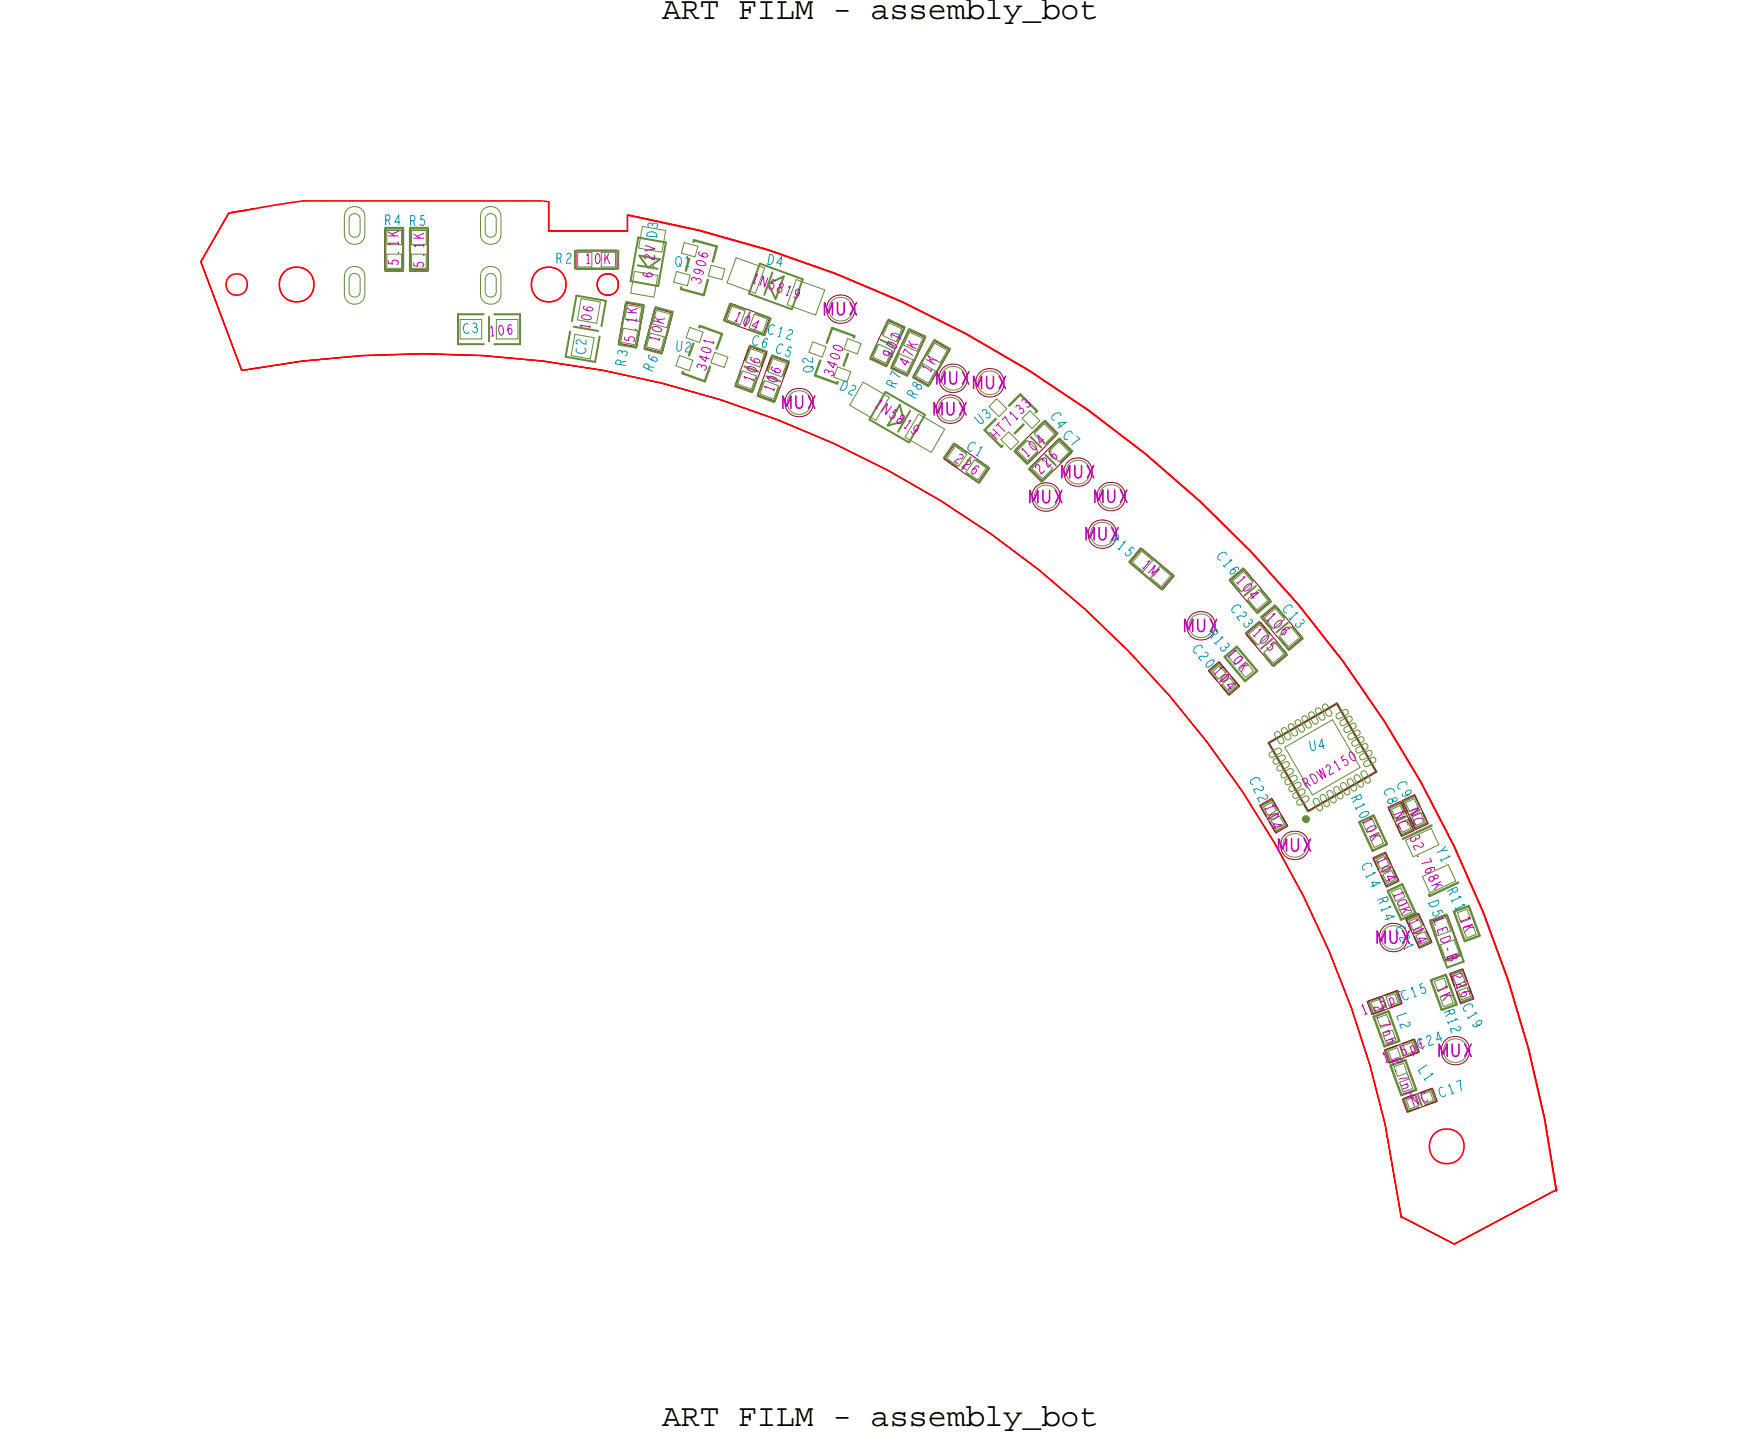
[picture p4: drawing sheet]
<svg xmlns="http://www.w3.org/2000/svg" width="112mm" height="92mm" viewBox="0 0 112 92" stroke-linecap="round" stroke-linejoin="round" font-family="sans-serif">
<!-- layer: Board Outline -->
<g fill="none" stroke="#f00" stroke-width=".1">
<path d="M12.7 16.6l2.6 6.9zM14.5 13.5l-1.7 3.1zM19.3 12.7h1.4zM19.3 12.7l-4.8 .8M20.7 12.7h1.7zM22.4 12.7h8.9zM31.3 12.7h1.7zM33 12.7h1.4zM34.5 12.8h.3M34.8 12.8v1.9zM34.8 14.7h5zM39.8 13.7v1z"/>
<path d="M39.9 13.7a72.6 72.6 0 0 1 58.9 61.9M15.4 23.5a62.6 62.6 0 0 1 73.6 53.8M88.9 77.2l3.4 1.8zM92.3 79l6.5-3.5z"/>
<circle cx="15" cy="18.1" r=".68"/>
<circle cx="18.8" cy="18.1" r="1.11"/>
<circle cx="34.8" cy="18.1" r="1.11"/>
<circle cx="38.6" cy="18.1" r=".68"/>
<circle cx="91.8" cy="72.8" r="1.11"/>
</g>
<g fill="none" stroke="#f00" stroke-width=".06">
<path d="M12.7 16.6l.9 2.2zM13.6 18.8l1.7 4.7zM14.5 13.5l-1.8 3.1zM14.5 13.5h.1M16.2 13.2l-1.6 .3M34.8 14.7h5zM34.8 12.8v1.9zM39.8 13.6v1.1zM39.8 13.7v1zM39.8 13.6h.1M39.9 13.6a72.6 72.6 0 0 1 58.9 62M15.3 23.5h.1"/>
<path d="M15.4 23.5a62.6 62.6 0 0 1 73.5 53.8M88.9 77.2l3.4 1.8zM92.3 79l6.5-3.5zM98.8 75.5h.1"/>
<circle cx="18.8" cy="18.1" r="1.11"/>
<circle cx="34.8" cy="18.1" r="1.11"/>
<circle cx="38.6" cy="18.1" r=".68"/>
</g>
<!-- layer: Components -->
<g fill="none" stroke="#638b3a" stroke-width=".15">
<path d="M43.2 18.3l1.5 .4zM43.2 18.2v.1zM44.1 15.3h-.1zM44.1 15.3l1.4 .3zM44.9 17.8l-.2 .9zM45.5 15.6l-.3 1zM43.3 23.7l1.4 .5zM43.4 23.6l-.1 .1zM44.4 20.7v.1zM44.4 20.7l1.4 .5zM45.1 23.3l-.4 .9zM45.8 21.2l-.3 .9z"/>
<path d="M51.7 23.8l1.4 .5zM52.1 22.9l-.4 .9zM52.8 20.8l-.3 1zM52.8 20.8l1.4 .5zM53.8 22.5l-.1 .2zM54.2 21.3v.1zM62.5 27.3l1.1 1.1zM63.2 26.6l-.7 .7zM63.6 28.4v-.1zM64.1 25.7l.7-.7zM64.8 25l1 1.1zM65.7 26.2l.1-.1z"/>
<path d="M77.7 41.7l.8-.6zM78.5 41.1l1.3 1.5zM78.5 42.6l.5 .6zM79 43.2l.8-.6zM80.5 47.2l2.5 4.3zM80.5 47.2l4.4-2.5zM83 51.5l4.4-2.5zM84.9 44.7l2.5 4.3zM86.3 52.2l.5 1.1zM86.8 53.3l.3 .7zM87.1 54l.9-.4zM87.2 51.8l.8 1.8z"/>
<path d="M88.1 56.6l.8 1.8zM88.1 56.6l.9-.5zM88.9 58.4l.9-.5zM89 56.1l.3 .8zM89.1 53.2l1.8-.8zM89.3 56.9l.5 1zM90.7 56.8v.1zM90.7 56.9l1.9-.9zM92.3 57.9l.9-.4zM92.3 57.9l.7 1.8zM93 59.7l.9-.3zM93.2 57.5l.3 .8z"/>
<path d="M93.5 58.3l.4 1.1zM87.2 64.5l.4 1.2zM88.1 64.2l.7 1.9zM88.3 67.6l.4 1.2zM88.9 69.5l1-.3zM89.2 67.3l.7 1.9zM90.8 62.2l1-.3zM90.8 62.2l.7 1.9zM91.5 64.1l1-.3zM91.8 61.9l.2 .7zM92 62.6l.5 1.2z"/>
</g>
<path d="M82.8 51.9h.1h.1v.2h-.1h-.1z" fill="none" stroke="#638b3a" stroke-width=".25"/>
<g fill="none" stroke="#a90512" stroke-width=".06">
<path d="M24.4 17.1h1.2zM24.4 14.5h1.2zM24.4 14.5v2.6zM25.6 14.5v2.6zM26 17.1h1.2zM26 14.5h1.2zM26 14.5v2.6zM27.2 14.5v2.6zM36.6 15.9h2.6zM36.6 15.9v1.2zM36.6 17.1h2.6zM39.2 15.9v1.2z"/>
<path d="M39.7 19.2l-.5 2.6zM39.7 19.2l1.2 .2zM40.9 19.4l-.5 2.6zM41.6 19.6l1.1 .3zM41.6 19.6l-.7 2.5zM42.7 19.9l-.7 2.5zM46.4 19.3l-.4 1.1zM46.4 19.3l2.5 .9zM39.2 21.8l1.2 .2zM40.9 22.1l1.1 .3zM46 20.4l2.4 .9zM46.7 24.4l1.1 .4z"/>
<path d="M47.6 22l1.1 .4zM47.6 22l-.9 2.4zM48.1 25.1l1.1 .4zM48.7 22.4l-.9 2.4zM48.9 20.2l-.5 1.1zM49 22.6l1.1 .4zM49 22.6l-.9 2.5zM50.1 23l-.9 2.5zM55.2 22.7l1.1 .5zM56.3 20.3l1.1 .5zM56.3 20.3l-1.1 2.4zM56.6 23.3l1 .5z"/>
<path d="M57.4 20.8l-1.1 2.4zM57.7 20.9l1 .5zM57.7 20.9l-1.1 2.4zM58 23.9l1 .6zM58.7 21.4l-1.1 2.4zM59.3 21.6l-1.3 2.3zM59.3 21.6l1 .6zM59.9 29.1l2.2 1.5zM60.3 22.2l-1.3 2.3zM60.6 28.2l2.2 1.5zM60.6 28.2l-.7 .9zM62.8 29.7l-.7 .9z"/>
<path d="M64.4 28.6l1.9-1.9zM64.4 28.6l.9 .8zM65.3 29.4l1.8-1.8zM65.3 29.7l1.9-1.8zM65.3 29.7l.9 .9zM66.2 30.5l1.8-1.8zM66.3 26.7l.8 .9zM67.2 27.9l.8 .8zM71.7 35.7l2 1.7zM72.5 34.8l2 1.7zM72.5 34.8l-.8 .9zM74.5 36.5l-.8 .9z"/>
<path d="M78.1 36.9l1.6 2zM78.1 36.9l.9-.8zM79 36.1l1.7 2zM79.7 38.9l1-.8zM80 39.5l1.7 2zM80.1 39.2l1.6 2zM80.1 39.2l.9-.7zM81 38.5l1.7 2zM76.7 42.6l.7-.6 1.3 1.6-.7 .5zM79.1 40.3l1.7 2zM79.1 40.3l.9-.8zM80 51.1l.7-.4 1 1.7-.7 .5z"/>
<path d="M80.5 47.2l4.4-2.5zM80.5 47.2l2.5 4.3zM80.8 42.3l.9-.8zM81.7 41.2l1-.7zM83 51.5l4.4-2.5zM84.9 44.7l2.5 4.3zM87.1 54.5l.8-.4 .9 1.8-.8 .4zM88.1 51.2l.8-.3 .9 1.8-.8 .4zM89 50.8l.8-.4 .9 1.9-.8 .4zM89.2 58.3l.8-.3 .9 1.8-.8 .4zM90.8 58.5l.8 2.5zM90.8 58.5l1.1-.4z"/>
<path d="M91.9 58.1l.9 2.4zM86.8 63.6l1.9-.7 .3 .8-1.9 .7zM87.9 66.7l1.9-.7 .3 .8-1.9 .7zM89 69.8l1.9-.7 .3 .8-1.9 .7zM91.6 61l1.2-.5zM92 61.8l.8-.3 .7 1.9-.8 .3z"/>
<circle cx="53.4" cy="19.6" r=".91"/>
<circle cx="50.7" cy="25.6" r=".91"/>
<circle cx="60.3" cy="26" r=".91"/>
<circle cx="60.5" cy="24" r=".91"/>
<circle cx="62.8" cy="24.3" r=".91"/>
<circle cx="66.4" cy="31.6" r=".91"/>
<circle cx="68.4" cy="30" r=".91"/>
<circle cx="70" cy="33.9" r=".91"/>
<circle cx="70.5" cy="31.5" r=".91"/>
<circle cx="76.2" cy="39.7" r=".91"/>
<circle cx="82.2" cy="53.7" r=".91"/>
<circle cx="88.4" cy="59.5" r=".91"/>
<circle cx="92.4" cy="66.7" r=".91"/>
</g>
<g fill="none" stroke="#638b3a" stroke-width=".13">
<path d="M24.5 14.5h1.1zM24.5 17.2h1.1zM24.5 14.5v2.7zM25.6 15.5v1.7zM25.6 14.5v1zM26 14.5h1.1zM26 17.2h1.1zM26 14.5v2.7zM27.1 15.5v1.7zM27.1 14.5v1zM29.1 20v1.8zM29.1 19.9h.1"/>
<path d="M29.1 19.9h1.6zM31.4 19.9h1.6zM33 19.9v1.9zM36.5 15.9v1.1zM36.5 17h1.7zM36.5 15.9h2.7zM36.6 18.8l-.3 1.6zM36.6 18.8l1.8 .3zM38.2 17h1zM38.5 19.1h.1M38.5 19.1l-.3 1.6zM39.2 15.9v1.1z"/>
<path d="M39.8 19.2l-.4 1.7zM39.8 19.2l1.1 .2zM40 17.8l1.8 .4zM40.5 16.8l1.2 .3zM40.5 15.1l-.5 2.7zM40.5 15.1l1.8 .3zM40.6 16.2l1.3 .3zM40.6 16.2l.5 .8zM40.9 19.4l-.5 2.7zM41.2 17l.7-.5zM41.6 19.5l-.7 2.7zM41.6 19.5l1.1 .3z"/>
<path d="M42.3 15.4l-.5 2.8zM42.7 19.8l-.3 .9zM46.3 19.3l1 .3zM46.3 19.3l-.4 1zM47.5 18.6l2.8 1zM48 19.9l.9 .3zM48.2 16.7l-.7 1.9zM48.2 16.7l2.8 1zM49 17.3l-.5 1.4zM49.7 17.5l-.5 1.5zM51 17.7l-.7 1.9zM29.1 21.8h1.6z"/>
<path d="M31 20.1v1.6zM31.4 21.8h1.6zM33 21.8h.1M35.9 22.6h.1M35.9 22.6l1.9 .4zM36.2 21l-.3 1.6zM36.4 20.7l1.6 .3zM38.1 21.4l-.3 1.6zM39.3 21.9l1.1 .2zM39.4 20.9l-.1 1zM40.9 22.2l1.1 .2zM42.4 20.7l-.4 1.7z"/>
<path d="M45.9 20.3l1 .4zM46.7 24.5l1 .4zM47 23.6l-.3 .9zM47.6 20.9l.9 .4zM47.6 21.9l1.1 .4zM47.6 21.9l-.3 1zM48.1 24l-.4 .9zM48.1 25.1l1 .4zM48.4 24.2l-.3 .9zM48.7 22.3l-.4 .9zM48.9 20.2l-.4 1.1zM49 22.6l1.1 .3z"/>
<path d="M49 22.6l-.3 .9zM49.5 24.6l-.4 .9zM50.1 22.9l-.4 1zM55.2 26.6l2.5 1.5zM55.2 22.8l1.1 .4zM55.7 21.9l-.5 .9zM56.2 24.9l-1 1.7zM56.2 24.9l2.5 1.4zM56.3 27l1.1-.3zM56.4 20.3l-.4 .9zM56.4 20.3l1 .5zM56.6 23.4l1 .4z"/>
<path d="M56.7 22.4l-.4 .8zM57.1 25.7l.3 1zM57.1 25.7l-.8 1.3zM57.4 20.8l-.4 .9zM57.7 20.9l-1.1 2.5zM57.7 20.9l1 .5zM57.8 26.1l-.8 1.3zM58 24l.9 .5zM58.3 22.3l-.7 1.5zM58.7 26.3l-1 1.8zM58.7 21.4l-.4 .9zM59.3 21.6l-1.3 2.4z"/>
<path d="M59.3 21.6l1 .5zM59.8 23l-.9 1.5zM59.9 29.1l.8 .5zM60.3 22.1l-.5 .9zM60.5 28.2l.9 .5zM60.5 28.2l-.6 .9zM61.3 30.1l.9 .5zM62 29.2l.8 .5zM62.8 29.7l-.6 .9zM64.4 28.7l.7-.7zM64.4 28.7l.8 .7zM65.3 29.8l.7-.7z"/>
<path d="M65.3 29.8l.8 .8zM65.9 28.7l-.7 .7zM66.3 26.7l-.7 .7zM66.3 26.7l.8 .8zM66.4 28.2l.7-.7zM66.8 29.9l-.7 .7zM67.3 27.8l-.7 .7zM67.3 27.8l.8 .8zM67.4 29.3l.7-.7zM71.7 35.7l1.3 1.1zM72.4 34.8l2.1 1.8zM72.4 34.8l-.7 .9z"/>
<path d="M73 36.8l.8 .6zM74.5 36.6l-.7 .8zM78.1 36.8l.8-.7zM78.1 36.8l.6 .8zM78.9 36.1l.6 .7zM79.2 38.1l.6 .8zM79.8 38.9l.9-.7zM79.9 39.5l.7 .7zM80 37.4l.7 .8zM80.1 39.2l.8-.8zM80.1 39.2l.6 .7zM80.9 38.4l.7 .8z"/>
<path d="M82 39.8l.7 .7zM76.8 42.6l.4 .6zM76.8 42.6l.6-.5zM77.4 42.1l.5 .5zM77.5 43.5l.5 .5zM78 44l.6-.5zM78.1 42.9l.5 .6zM79.1 40.2l.8-.7zM79.1 40.2l.6 .7zM80 51.2l.8-.4zM80 51.2l.4 .6zM80.2 41.5l.6 .8z"/>
<path d="M80.8 50.8l.3 .6zM80.8 42.3l.9-.7zM81 52.8l.7-.4zM81.1 40.8l.6 .8zM81.2 40.5l.6 .8zM81.3 51.7l.4 .7zM81.8 41.3l.9-.8zM87.2 54.5l.8-.3zM87.7 55.6l.3 .6zM88 54.2l.3 .6zM88 56.2l.7-.3zM88.2 51.3l.3 .7z"/>
<path d="M88.2 51.3l.7-.3zM88.4 55.2l.3 .7zM88.6 52.3l.3 .7zM88.9 51l.3 .6zM88.9 53l.8-.4zM89.1 50.9l.3 .6zM89.1 50.9l.7-.4zM89.3 58.4l.7-.3zM89.4 52l.3 .6zM89.8 50.5l.3 .7zM89.8 52.6l.8-.4zM90 58.1l.4 .6z"/>
<path d="M90.3 51.6l.3 .6zM90.8 58.4l1-.4zM90.8 58.4l.6 1.7zM91.8 58l1 2.6zM89.1 69.8l.3 .7zM89.4 70.5l.7-.2zM90.1 60.1l.7-.4zM90.2 69.4l.6-.3zM90.5 70.2l.6-.3zM90.8 69.1l.3 .8zM91.7 61l1.1-.4zM91.7 61l.2 .4z"/>
<path d="M91.9 61.4l1-.4zM92.1 61.9l.8-.3zM92.5 62.9l.2 .7zM92.7 63.6l.8-.3zM92.8 60.6l.1 .4zM92.9 61.6l.2 .7zM93.2 62.6l.3 .7z"/>
</g>
<!-- layer: Nets -->
<g fill="none" stroke="#638b3a" stroke-width=".06">
<path d="M22 13.4a.66 .66 0 0 1 .7-.3 .66 .66 0 0 1 .5 .7v1.1a.65 .65 0 0 1-.7 .6 .65 .65 0 0 1-.6-.6v-1.1zM22 17.2a.66 .66 0 0 1 .7-.3 .66 .66 0 0 1 .5 .7v1.1a.65 .65 0 0 1-.7 .6 .65 .65 0 0 1-.6-.6v-1.1zM22.3 13.6h.2h.2l.2 .3v.8l-.2 .3-.2 .1-.2-.1-.1-.3v-.8zM22.3 17.4h.2h.2l.2 .3v.8l-.2 .3-.2 .1-.2-.1-.1-.3v-.8zM24.6 16.1h.9v.9h-.9zM24.6 14.6h.9v.9h-.9zM26.1 16.1h1v.9h-1zM26.1 14.6h1v.9h-1zM30.6 13.4a.66 .66 0 0 1 .7-.3 .66 .66 0 0 1 .5 .7v1.1a.65 .65 0 0 1-.7 .6 .65 .65 0 0 1-.6-.6v-1.1zM30.6 17.2a.66 .66 0 0 1 .7-.3 .66 .66 0 0 1 .5 .7v1.1a.65 .65 0 0 1-.7 .6 .65 .65 0 0 1-.6-.6v-1.1zM30.9 13.6h.2h.3l.1 .3v.8l-.1 .3-.3 .1-.2-.1-.1-.3v-.8zM30.9 17.4h.2h.3l.1 .3v.8l-.1 .3-.3 .1-.2-.1-.1-.3v-.8z"/>
<path d="M36.7 16h.9v.9h-.9zM36.9 19l1.2 .2-.2 1.3-1.2-.2zM38.2 16h.9v.9h-.9zM39.8 19.4l.9 .1-.1 .9-.9-.2zM40.3 17.2l1.5 .3-.3 1.4-1.5-.3zM40.8 14.4l1.5 .2-.3 1.4-1.5-.3zM41.7 19.7l.9 .2-.3 .9-.9-.2zM42.9 17.2l.9 .3-.2 .6-.8-.2zM43.4 15.4l.9 .2-.2 .7-.8-.2zM45.1 16.8l.9 .3-.2 .6-.8-.2zM46.5 19.4l.8 .3-.3 .9-.9-.3zM46.7 16.4l1.8 .6-.5 1.6-1.9-.6z"/>
<path d="M47.9 19.9l.8 .3-.3 .9-.8-.3zM50.5 17.7l1.8 .7-.5 1.6-1.8-.7zM29.2 20.3h1.4v1.2h-1.4zM31.5 20.3h1.4v1.2h-1.4zM36.5 21.2l1.2 .2-.2 1.4-1.2-.2zM39.6 20.8l.9 .2-.2 .9-.9-.2zM41.3 21.1l.9 .3-.3 .9-.9-.3zM43.1 22.6l.9 .3-.3 .6-.8-.3zM43.8 20.8l.8 .3-.2 .6-.9-.3zM45.4 22.4l.8 .3-.2 .6-.9-.3zM47.1 23.5l.9 .4-.3 .8-.9-.3zM47.6 22.1l.9 .3-.3 .9-.9-.3z"/>
<path d="M48.5 24.2l.9 .3-.3 .8-.9-.3zM49.1 22.8l.8 .3-.3 .8-.9-.3zM51.6 21.7l.8 .3-.2 .7-.9-.3zM53.2 23.3l.8 .3-.2 .6-.9-.3zM53.8 21.5l.9 .3-.3 .7-.8-.3zM54.8 24.3l1.6 .9-.8 1.5-1.7-1zM55.8 21.8l.8 .4-.4 .9-.8-.4zM56.4 20.5l.9 .4-.4 .8-.9-.4zM57.1 22.4l.8 .4-.3 .9-.9-.4zM57.7 21.1l.9 .4-.4 .8-.8-.4zM58.3 26.3l1.7 .9-.9 1.5-1.7-.9zM58.6 23.1l.8 .4-.5 .8-.8-.4z"/>
<path d="M59.3 21.8l.8 .4-.4 .8-.8-.4zM60.6 28.3l.8 .5-.6 .8-.7-.5zM61.9 29.2l.7 .5-.5 .8-.8-.5zM62.8 25.8l.5-.5 .6 .6-.5 .5zM63.5 27.9l.5-.5 .7 .6-.5 .5zM64.9 26.6l.5-.5 .6 .6-.5 .5zM65.2 28l.7 .6-.7 .7-.6-.7zM66.1 29.1l.7 .6-.6 .7-.7-.7zM66.3 26.9l.6 .7-.6 .6-.7-.7zM67.2 28l.7 .7-.7 .6-.6-.6zM72.5 35l.7 .6-.6 .7-.7-.6zM73.6 35.9l.7 .6-.6 .7-.7-.5z"/>
<path d="M78.2 36.9l.7-.6 .6 .7-.7 .6zM79.2 38l.7-.6 .6 .7-.7 .6zM80.2 39.2l.8-.6 .5 .7-.7 .6zM78.6 42.5l.5-.4 .5 .5-.5 .4zM79.3 40.3l.7-.6 .5 .6-.7 .6zM80.2 41.4l.7-.6 .6 .7-.7 .6zM80.6 47.8l.5-.3h.2v.2v.1l-.5 .3h-.2v-.2zM80.7 52.1l.5-.3 .3 .5-.5 .3zM80.9 48.2l.4-.3h.2l.1 .2-.1 .1-.4 .3h-.2l-.1-.2zM80.9 46.5l.2-.1 .1 .1 .3 .5v.1l-.2 .1-.1-.1-.3-.4zM81.1 48.6l.5-.2h.2v.1v.2l-.5 .2h-.2v-.1zM81.2 40.4l.7-.6 .6 .7-.7 .6z"/>
<path d="M81.4 46.3l.1-.1 .2 .1 .2 .4v.2l-.1 .1-.2-.1-.2-.5zM81.4 49.1l.4-.3h.2l.1 .1-.1 .2-.4 .3h-.2l-.1-.2zM81.6 47.4l3-1.7 1.7 3-3 1.8zM81.6 49.5l.5-.3h.2v.2v.1l-.5 .3h-.2v-.2zM81.8 46l.1-.1 .2 .1 .2 .5v.1l-.1 .1-.2-.1-.2-.4zM81.9 49.9l.4-.2h.2l.1 .1-.1 .2-.4 .2h-.2l-.1-.1zM82.1 50.4l.5-.3h.2v.1v.2l-.5 .3h-.2v-.2zM82.2 45.8l.2-.1 .1 .1 .3 .4v.2l-.2 .1-.1-.1-.3-.5zM82.4 50.8l.4-.3h.2l.1 .2-.1 .1-.4 .3h-.2l-.1-.2zM82.7 45.5l.1-.1 .2 .1 .2 .5v.1l-.1 .1-.2-.1-.2-.4zM83.1 45.3l.1-.1 .2 .1 .2 .4v.2l-.1 .1-.2-.1-.2-.5zM83.4 50.8l.1-.1 .2 .1 .2 .4v.2l-.1 .1-.2-.1-.2-.5z"/>
<path d="M83.5 45l.2-.1 .1 .1 .3 .5v.1l-.2 .1-.1-.1-.3-.4zM83.8 50.5l.2-.1 .1 .1 .3 .4v.2l-.2 .1-.1-.1-.3-.4zM84 44.8l.1-.1 .2 .1 .2 .4v.2l-.1 .1-.2-.1-.2-.5zM84.2 50.3l.2-.1 .1 .1 .3 .4v.2l-.2 .1-.1-.1-.3-.5zM84.7 50l.1-.1 .2 .1 .2 .4v.2l-.1 .1-.2-.1-.2-.4zM84.9 45.3l.4-.2h.2l.1 .1-.1 .2-.4 .2h-.2l-.1-.1zM85.1 49.8l.2-.1 .1 .1 .3 .4v.2l-.2 .1-.1-.1-.3-.5zM85.1 45.7l.5-.2h.1l.1 .1-.1 .2-.4 .2h-.2l-.1-.1zM85.4 46.2l.4-.3h.2l.1 .2-.1 .1-.4 .3h-.2l-.1-.2zM85.6 46.6l.5-.2h.1l.1 .1-.1 .2-.4 .2h-.2l-.1-.1zM85.9 47l.4-.2h.2l.1 .1-.1 .2-.4 .2h-.2l-.1-.1zM86 49.3l.1-.1 .2 .1 .2 .4v.2l-.1 .1-.2-.1-.2-.5z"/>
<path d="M86.1 47.5l.5-.3h.1l.1 .2-.1 .1-.4 .3h-.2l-.1-.2zM86.4 47.9l.4-.2h.2l.1 .1-.1 .2-.4 .2h-.2l-.1-.1zM86.4 49l.2-.1 .1 .1 .3 .4v.2l-.2 .1-.1-.1-.3-.4zM86.6 48.3l.5-.2h.1l.1 .1-.1 .2-.4 .2h-.2l-.1-.1zM86.9 53.2l.6-.3 .3 .6-.6 .3zM88.3 56.6l.6-.3 .3 .6-.6 .3zM88.3 51.4l.6-.3 .2 .6-.5 .2zM88.7 52.3l.6-.3 .2 .6-.5 .2zM88.8 57.6l.5-.3 .3 .6-.6 .3zM89.2 53.3l1.6-.7 .5 1-1.6 .8zM89.2 51l.6-.3 .2 .5-.5 .3zM89.6 51.9l.6-.3 .2 .5-.5 .3z"/>
<path d="M89.9 59.4l.5-.3 .3 .6-.6 .2zM90.3 55.6l1.6-.7 .5 1-1.6 .8zM90.9 58.6l.9-.4 .3 .9-.9 .3zM91.4 60l.9-.3 .3 .8-.9 .3zM92.5 57.9l.6-.2 .2 .6-.6 .2zM92.9 58.9l.6-.2 .2 .6-.6 .2zM89.3 69.8l.5-.2 .2 .6-.5 .2zM90.2 69.5l.6-.2 .2 .5-.6 .2zM91 62.3l.7-.2 .2 .6-.6 .2zM91.4 63.3l.6-.2 .2 .6-.6 .2z"/>
<circle cx="53.4" cy="19.6" r=".76"/>
<circle cx="50.7" cy="25.6" r=".76"/>
<circle cx="60.3" cy="26" r=".76"/>
<circle cx="60.5" cy="24" r=".76"/>
<circle cx="62.8" cy="24.3" r=".76"/>
<circle cx="66.4" cy="31.6" r=".76"/>
<circle cx="68.4" cy="30" r=".76"/>
<circle cx="70" cy="33.9" r=".76"/>
<circle cx="70.5" cy="31.5" r=".76"/>
<circle cx="76.2" cy="39.7" r=".76"/>
<circle cx="82.2" cy="53.7" r=".76"/>
<circle cx="88.4" cy="59.5" r=".76"/>
<circle cx="92.4" cy="66.7" r=".76"/>
</g>
<!-- layer: Text -->
<g fill="none" stroke="#0097b7" stroke-width=".06">
<path d="M24.5 14l.2-.1v-.2l-.2-.1v.7M24.7 14l.1 .3M25.4 14.1h-.3l.2-.5v.7M26.1 14l.2-.1v-.2h-.2v.6M26.2 14l.1 .3M26.9 13.7h-.2v.3a.17 .17 0 0 1 .2 0 .17 .17 0 0 1 0 .2 .17 .17 0 0 1-.2 0M35.4 16.4l.2-.1v-.2h-.2v.6M35.5 16.4l.1 .3M36 16.2a.14 .14 0 0 1 .2-.1 .14 .14 0 0 1 0 .2l-.2 .2v.2h.2M41.1 14.8a.34 .34 0 0 1 .4-.1 .34 .34 0 0 1 .2 .3h-.6zM43 16.3a.29 .29 0 0 1 .3 .2 .29 .29 0 0 1-.1 .4 .29 .29 0 0 1-.4-.2 .29 .29 0 0 1 .2-.4zM43.5 16.4l.1-.1v.6"/>
<path d="M48.8 16.1a.32 .32 0 0 1 .3 .4 .32 .32 0 0 1-.4 .3zM49.6 16.7h-.3l.3-.4-.1 .6M30 20.6a.14 .14 0 0 1 .2 0 .14 .14 0 0 1 0 .2M37.1 22.1a.22 .22 0 0 1 0 .3 .22 .22 0 0 1-.3 0l-.2-.1v-.2M37.2 21.6v.3l-.2-.1-.2-.2a.14 .14 0 0 0-.2 0 .14 .14 0 0 0 .1 .2M39.4 23.1v-.2h-.3v.2l.6 .1M41.1 23.4l.1-.2-.2-.1-.2 .2 .6 .3M43 21.6v.5l.1 .2 .2-.2v-.4M51.6 22.7v.3l-.2-.1-.2-.1a.14 .14 0 0 0-.2 0 .14 .14 0 0 0 .1 .2M53.6 24.2a.32 .32 0 0 1 .1 .4 .32 .32 0 0 1-.4 .1zM56.5 24.5l.1-.3h-.2l-.1 .1 .5 .3M76.9 40.1l.3 .2 .1-.2-.1-.2-.5 .4"/>
<path d="M83.4 47l.1 .4-.1 .2-.2-.1-.1-.5M84.1 47.3l-.4 .1 .2-.5 .1 .6M89.3 59.3a.15 .15 0 0 1 .2 .2 .15 .15 0 0 1-.2 .1l-.3-.1h-.2l.1 .3M90.3 62.4l-.2 .1 .1 .2a.17 .17 0 0 1 .2 0 .17 .17 0 0 1 .1 .3 .17 .17 0 0 1-.3 0M92.4 68.7l.3-.1 .1 .6"/>
</g>
<g fill="none" stroke="#bf00bf" stroke-width=".06">
<path d="M24.7 14.7l.3 .3M24.7 15h.6M24.7 16.6v.1l.2 .1a.17 .17 0 0 1 .1-.3 .17 .17 0 0 1 .2 .1 .17 .17 0 0 1 0 .2M25.3 15.4h-.6l.1 .1M26.3 14.9l.4 .2M26.3 15.1h.6M26.3 16.7v.2h.2a.17 .17 0 0 1 .1-.2 .17 .17 0 0 1 .2 0 .17 .17 0 0 1 0 .2M26.9 15.6h-.6l.1 .1M37.2 16.2l.1-.1v.6M37.9 16.1a.32 .32 0 0 1 .2 .3 .32 .32 0 0 1-.2 .3 .51 .51 0 0 1 0-.6zM38.4 16.1v.6M38.7 16.1l-.3 .4"/>
<path d="M40.9 17.3h-.1a.32 .32 0 0 0 .3 .3 .32 .32 0 0 0 .3-.2 .17 .17 0 0 0-.2-.1 .17 .17 0 0 0-.1 .2l.1 .1M32.5 20.7l-.1-.1a.32 .32 0 0 0-.2 .3 .32 .32 0 0 0 .2 .3 .17 .17 0 0 0 .1-.2 .17 .17 0 0 0-.2-.1l-.1 .1M39.7 21.4v.2h.2a.17 .17 0 0 1 .1-.2 .17 .17 0 0 1 .2 .1 .17 .17 0 0 1 0 .2M89.1 57.7l.4 .1M91.1 56.1l.5 .1M93.1 58.8l.5 .1"/>
</g>
<g fill="none" stroke="#bf00bf" stroke-width=".1">
<path d="M52.3 20v-.8l.3 .7 .2-.7v.8M53.2 19.2v.6a.21 .21 0 0 0 .2 .2 .21 .21 0 0 0 .2-.2v-.6M54 19.2l.4 .8M54.4 19.2l-.4 .8M49.7 25.9v-.8l.2 .7 .3-.7v.8M50.5 25.1v.6a.21 .21 0 0 0 .2 .2 .21 .21 0 0 0 .2-.2v-.6M51.3 25.1l.4 .8M51.7 25.1l-.4 .8M59.3 26.3v-.7l.2 .6 .3-.6v.7M59.5 24.4v-.8l.2 .7 .3-.7v.8M60.1 25.6v.5a.21 .21 0 0 0 .2 .2 .21 .21 0 0 0 .2-.2v-.5M60.3 23.6v.6a.21 .21 0 0 0 .2 .2 .21 .21 0 0 0 .2-.2v-.6"/>
<path d="M60.9 25.6l.4 .7M61.1 23.6l.4 .8M61.3 25.6l-.4 .7M61.5 23.6l-.4 .8M61.8 24.7v-.8l.3 .6 .2-.6v.8M62.6 23.9v.5a.21 .21 0 0 0 .2 .3 .21 .21 0 0 0 .3-.3v-.5M63.4 23.9l.4 .8M63.8 23.9l-.4 .8M65.4 31.9v-.8l.2 .7 .3-.7v.8M66.2 31.1v.6a.21 .21 0 0 0 .2 .2 .21 .21 0 0 0 .2-.2v-.6M67 31.1l.4 .8M67.4 30.3v-.8l.2 .7 .3-.7v.8"/>
<path d="M67.4 31.1l-.4 .8M68.2 29.5v.6a.21 .21 0 0 0 .2 .2 .21 .21 0 0 0 .2-.2v-.6M68.9 34.3v-.8l.3 .6 .2-.6v.8M69 29.5l.4 .8M69.4 29.5l-.4 .8M69.5 31.9v-.8l.2 .7 .3-.7v.8M69.8 33.5v.6a.21 .21 0 0 0 .2 .2 .21 .21 0 0 0 .2-.2v-.6M70.3 31.1v.6a.21 .21 0 0 0 .2 .2 .21 .21 0 0 0 .3-.2v-.6M70.6 33.5l.4 .8M71 33.5l-.4 .8M71.1 31.1l.4 .8M71.5 31.1l-.4 .8"/>
<path d="M76 39.3v.6a.21 .21 0 0 0 .2 .2 .21 .21 0 0 0 .3-.2v-.6M76.8 39.3l.4 .8M77.2 39.3l-.4 .8M75.2 40.1v-.8l.3 .7 .2-.7v.8M81.2 54v-.8l.2 .7 .3-.7v.8M82 53.2v.6a.21 .21 0 0 0 .2 .2 .21 .21 0 0 0 .2-.2v-.6M82.8 53.2l.4 .8M83.2 53.2l-.4 .8M87.4 59.9v-.8l.3 .6 .2-.6v.8M88.2 59.1v.6a.21 .21 0 0 0 .3 .2 .21 .21 0 0 0 .2-.2v-.6M91.4 67.1v-.8l.2 .6 .3-.6v.8M92.2 66.3v.5a.21 .21 0 0 0 .2 .3 .21 .21 0 0 0 .2-.3v-.5"/>
<path d="M93 66.3l.4 .8M93.4 66.3l-.4 .8"/>
</g>
<g font-size="2">
<text x="42" y="1.2">ART FILM - assembly_bot</text>
<text x="42" y="90.5">ART FILM - assembly_bot</text>
</g>
<text font-size=".8" fill="#0097b7" x="68.9" y="34.3">MUX</text>
<g font-size=".6" fill="#bf00bf">
<text x="25.3" y="16.9" transform="rotate(-90 25.3 16.9)">5.1K</text>
<text x="26.9" y="17" transform="rotate(-90 26.9 17)">5.1K</text>
<text x="37.1" y="16.7">10K</text>
<text x="41.4" y="17.7" transform="rotate(-85 41.4 17.7)">6 . 2 V</text>
<text x="47.7" y="17.9" transform="rotate(20 47.7 17.9)">1 N 5 8 1 9</text>
<text x="31.1" y="21.3" transform="rotate(-5 31.1 21.3)">1 0 6</text>
<text x="37.4" y="21" transform="rotate(-80 37.4 21)">1 0 6</text>
<text x="40.3" y="21.7" transform="rotate(-85 40.3 21.7)">5 . 1 K</text>
<text x="41.8" y="21.8" transform="rotate(-75 41.8 21.8)">1 0 K</text>
<text x="44.5" y="18.1" transform="rotate(-75 44.5 18.1)">3 9 0 6</text>
<text x="44.8" y="23.6" transform="rotate(-75 44.8 23.6)">3 4 0 1</text>
<text x="46.5" y="20.3" transform="rotate(25 46.5 20.3)">1 0 4</text>
<text x="52.8" y="24" transform="rotate(-70 52.8 24)">3 4 0 0</text>
<text x="56.7" y="21" transform="rotate(115 56.7 21)">1 0 6</text>
<text x="57.6" y="23.3" transform="rotate(-65 57.6 23.3)">4 7 K</text>
<text x="59" y="23.7" transform="rotate(-60 59 23.7)">1 K</text>
<text x="47.7" y="24.3" transform="rotate(-70 47.7 24.3)">1 0 6</text>
<text x="49.1" y="24.9" transform="rotate(-70 49.1 24.9)">1 0 6</text>
<text x="55.5" y="25.8" transform="rotate(35 55.5 25.8)">1 N 5 8 1 9</text>
<text x="60.5" y="29.3" transform="rotate(35 60.5 29.3)">2 2 6</text>
<text x="63.2" y="27.9" transform="rotate(-45 63.2 27.9)">H T 7 1 3 3</text>
<text x="65.1" y="29.1" transform="rotate(-40 65.1 29.1)">1 0 4</text>
<text x="66.1" y="30.1" transform="rotate(-45 66.1 30.1)">2 2 6</text>
<text x="72.4" y="36" transform="rotate(40 72.4 36)">1 M</text>
<text x="77.9" y="41.5" transform="rotate(50 77.9 41.5)">1 0 K</text>
<text x="78.4" y="36.9" transform="rotate(50 78.4 36.9)">1 0 4</text>
<text x="79.5" y="40.2" transform="rotate(45 79.5 40.2)">1 0 5</text>
<text x="80.3" y="39.3" transform="rotate(45 80.3 39.3)">1 0 6</text>
<text x="77" y="42.6" transform="rotate(50 77 42.6)">1 0 4</text>
<text x="80.2" y="51.2" transform="rotate(70 80.2 51.2)">1 0 4</text>
<text x="82.9" y="50.1" transform="rotate(-30 82.9 50.1)">R D W 2 1 5 0</text>
<text x="86.4" y="52" transform="rotate(65 86.4 52)">1 0 K</text>
<text x="88.5" y="51.7" transform="rotate(70 88.5 51.7)">N C</text>
<text x="89.4" y="53.1" transform="rotate(65 89.4 53.1)">3 2 . 7 6 8 K</text>
<text x="89.4" y="51.5" transform="rotate(70 89.4 51.5)">N C</text>
<text x="87.4" y="54.6" transform="rotate(65 87.4 54.6)">1 0 4</text>
<text x="88.4" y="56.7" transform="rotate(70 88.4 56.7)">1 0 K</text>
<text x="88.5" y="58.9" transform="rotate(65 88.5 58.9)">C 2 1</text>
<text x="89.4" y="58.5" transform="rotate(65 89.4 58.5)">1 0 4</text>
<text x="90.7" y="57.3" transform="rotate(70 90.7 57.3)">D 5 L E D - B</text>
<text x="92.7" y="58.3" transform="rotate(70 92.7 58.3)">1K</text>
<text x="86.5" y="64.4" transform="rotate(-20 86.5 64.4)">1 . 5 p fC 1 5</text>
<text x="87.2" y="63.9" transform="rotate(70 87.2 63.9)">2 . 7 n h</text>
<text x="91.2" y="62.7" transform="rotate(65 91.2 62.7)">1K</text>
<text x="92.1" y="61.9" transform="rotate(65 92.1 61.9)">2 2 6</text>
<text x="87.9" y="67.5" transform="rotate(-20 87.9 67.5)">1 . 5 p f</text>
<text x="88.3" y="67.3" transform="rotate(70 88.3 67.3)">2 . 7 n h</text>
<text x="89.7" y="70.2" transform="rotate(-20 89.7 70.2)">N C</text>
<text x="90.1" y="66.6" transform="rotate(-20 90.1 66.6)">C 2 4</text>
</g>
<g font-size=".6" fill="#0097b7">
<text x="41.7" y="15.1" transform="rotate(-85 41.7 15.1)">D3</text>
<text x="42.9" y="16.9">Q1</text>
<text x="29.4" y="21.2" transform="rotate(-5 29.4 21.2)">C3</text>
<text x="39.7" y="23.3" transform="rotate(-80 39.7 23.3)">R 3</text>
<text x="41.4" y="23.6" transform="rotate(-65 41.4 23.6)">R 6</text>
<text x="42.9" y="22.3" transform="rotate(5 42.9 22.3)">U2</text>
<text x="47.7" y="21.9" transform="rotate(15 47.7 21.9)">C 6</text>
<text x="48.7" y="21.2" transform="rotate(15 48.7 21.2)">C 1 2</text>
<text x="49.2" y="22.4" transform="rotate(20 49.2 22.4)">C 5</text>
<text x="51.6" y="23.6" transform="rotate(-95 51.6 23.6)">Q2</text>
<text x="53.3" y="24.7" transform="rotate(25 53.3 24.7)">D2</text>
<text x="56.8" y="24.7" transform="rotate(-65 56.8 24.7)">R 7</text>
<text x="58.1" y="25.3" transform="rotate(-60 58.1 25.3)">R 8</text>
<text x="61.3" y="28.5" transform="rotate(30 61.3 28.5)">C 1</text>
<text x="62.2" y="27" transform="rotate(-40 62.2 27)">U3</text>
<text x="66.6" y="26.4" transform="rotate(55 66.6 26.4)">C 4</text>
<text x="67.4" y="27.7" transform="rotate(40 67.4 27.7)">C 7</text>
<text x="70.4" y="34.3" transform="rotate(40 70.4 34.3)">R 1 5</text>
<text x="77.2" y="35.3" transform="rotate(50 77.2 35.3)">C 1 6</text>
<text x="75.6" y="41.2" transform="rotate(50 75.6 41.2)">C 2 0</text>
<text x="76.7" y="40.3" transform="rotate(50 76.7 40.3)">R 1 3</text>
<text x="78.1" y="38.7" transform="rotate(50 78.1 38.7)">C 2 3</text>
<text x="81.4" y="38.7" transform="rotate(50 81.4 38.7)">C 1 3</text>
<text x="79.3" y="49.5" transform="rotate(65 79.3 49.5)">C 2 2</text>
<text x="85.7" y="50.6" transform="rotate(65 85.7 50.6)">R 1 0</text>
<text x="87.8" y="50.2" transform="rotate(70 87.8 50.2)">C 8</text>
<text x="88.6" y="49.8" transform="rotate(60 88.6 49.8)">C 9</text>
<text x="91.2" y="53.9" transform="rotate(65 91.2 53.9)">Y1</text>
<text x="86.4" y="54.9" transform="rotate(65 86.4 54.9)">C 1 4</text>
<text x="87.4" y="57.1" transform="rotate(70 87.4 57.1)">R 1 4</text>
<text x="91.8" y="56.5" transform="rotate(65 91.8 56.5)">R 1 1</text>
<text x="88.6" y="64.5" transform="rotate(70 88.6 64.5)">L2</text>
<text x="91.7" y="64.2" transform="rotate(70 91.7 64.2)">R 1 2</text>
<text x="92.8" y="63.9" transform="rotate(60 92.8 63.9)">C 1 9</text>
<text x="90" y="67.9" transform="rotate(55 90 67.9)">L1</text>
<text x="91.4" y="69.7" transform="rotate(-20 91.4 69.7)">C 1 7</text>
</g>
</svg>
